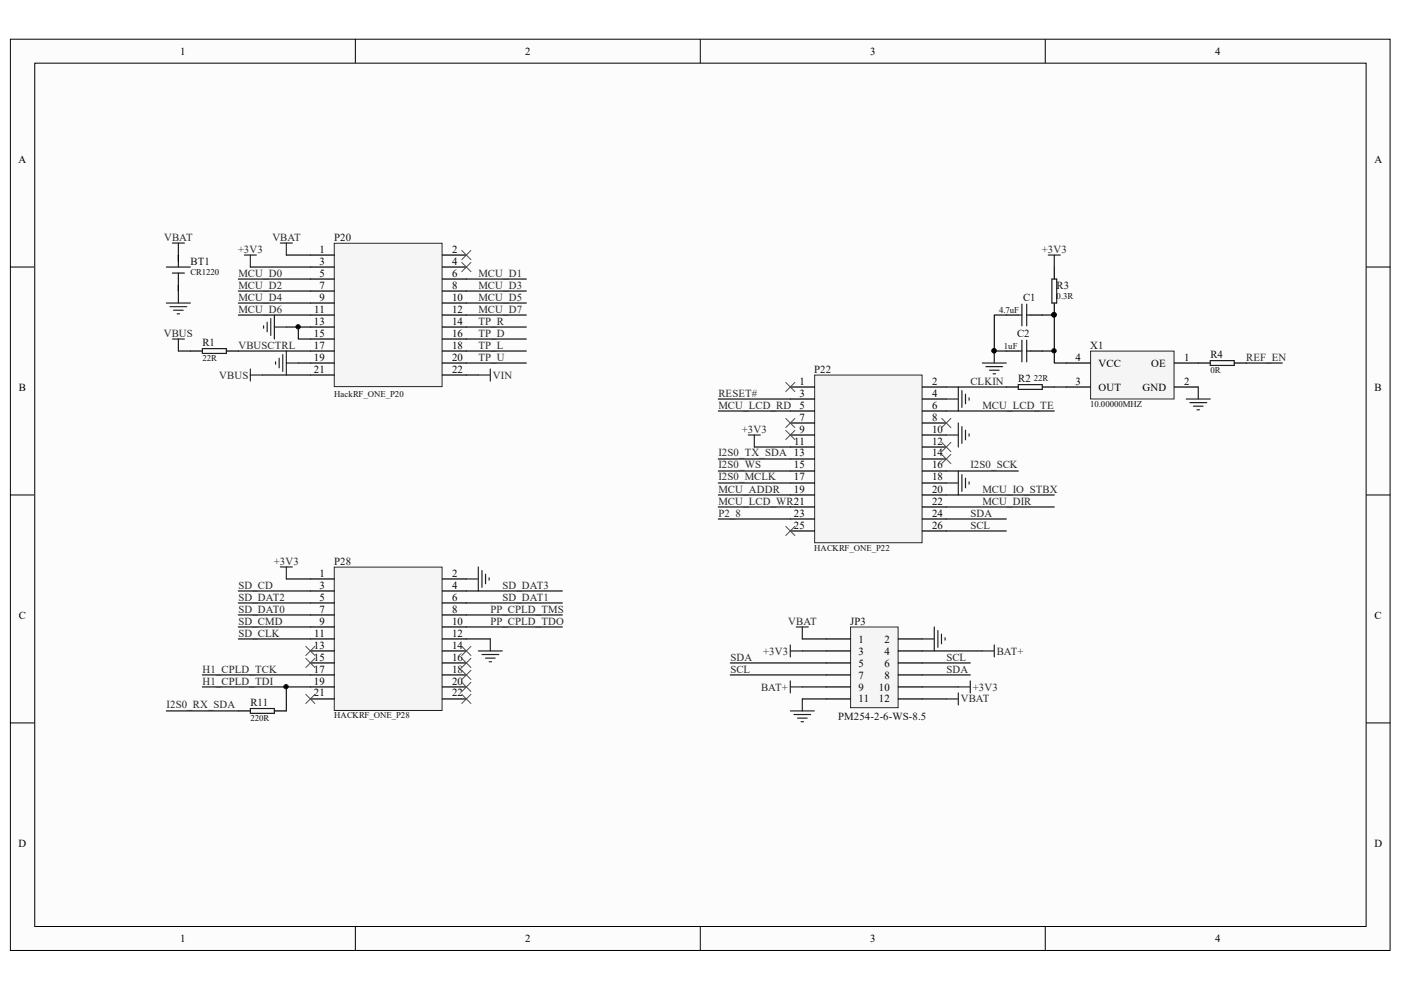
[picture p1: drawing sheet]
<svg xmlns="http://www.w3.org/2000/svg" width="297mm" height="210mm" viewBox="0 0 297 210" stroke-linecap="round" stroke-linejoin="round" font-family="sans-serif">
<path d="M2.3 8.4h292.4v193.1h-292.4z" fill="#fcfcfc"/>
<path d="M2.2 8.3h292.5v193.2h-292.5z" fill="none" stroke="#000" stroke-width=".21"/>
<path d="M7.5 13.5h282.1v182.9h-282.1z" fill="#fcfcfc"/>
<g fill="none" stroke="#000" stroke-width=".21">
<path d="M7.4 13.4h282.2v183h-282.2zM75.3 8.3v5.1M148.5 8.3v5.1M221.6 8.3v5.1M2.2 56.6h5.1M289.7 56.6h5.1M2.2 104.9h5.1M289.7 104.9h5.1M2.2 153.3h5.1M289.7 153.3h5.1M75.3 196.5v5.1M148.5 196.5v5.1"/>
<path d="M221.6 196.5v5.1"/>
</g>
<path d="M71 51.7h22.7v30.3h-22.7z" fill="#f5f5f5"/>
<path d="M70.9 51.6h22.8v30.4h-22.8z" fill="none" stroke="#262626" stroke-width=".21"/>
<g fill="none" stroke="#000" stroke-width=".25">
<path d="M65.8 54.1h5.1M65.8 56.6h5.1M65.8 59.2h5.1M93.8 54.1h5.1M93.8 56.6h5.1M93.8 59.2h5.1M65.8 61.7h5.1M65.8 64.2h5.1M65.8 66.8h5.1M65.8 69.3h5.1M65.8 71.9h5.1M65.8 74.4h5.1"/>
<path d="M65.8 77h5.1M65.8 79.5h5.1M93.8 61.7h5.1M93.8 64.2h5.1M93.8 66.8h5.1M93.8 69.3h5.1M93.8 71.9h5.1M93.8 74.4h5.1M93.8 77h5.1M93.8 79.5h5.1"/>
</g>
<path d="M172.8 79.6h22.7v35.5h-22.7z" fill="#f5f5f5"/>
<path d="M172.7 79.5h22.8v35.6h-22.8z" fill="none" stroke="#262626" stroke-width=".21"/>
<g fill="none" stroke="#000" stroke-width=".25">
<path d="M167.6 82.1h5.1M167.6 84.6h5.1M167.6 87.1h5.1M167.6 89.7h5.1M167.6 92.2h5.1M167.6 94.8h5.1M167.6 97.3h5.1M167.6 99.9h5.1M195.5 82.1h5.1M195.5 84.6h5.1M195.5 87.1h5.1M195.5 89.7h5.1"/>
<path d="M195.5 92.2h5.1M195.5 94.8h5.1M195.5 97.3h5.1M195.5 99.9h5.1M167.6 102.4h5.1M167.6 104.9h5.1M167.6 107.5h5.1M167.6 110h5.1M167.6 112.6h5.1M195.5 102.4h5.1M195.5 104.9h5.1M195.5 107.5h5.1"/>
<path d="M195.5 110h5.1M195.5 112.6h5.1"/>
</g>
<path d="M71 120.3h22.7v30.3h-22.7z" fill="#f5f5f5"/>
<path d="M70.9 120.2h22.8v30.4h-22.8z" fill="none" stroke="#262626" stroke-width=".21"/>
<g fill="none" stroke="#000" stroke-width=".25">
<path d="M213.4 82.1h2.5M221 82.1h2.5M65.8 122.8h5.1M65.8 125.3h5.1M65.8 127.8h5.1M65.8 130.4h5.1M65.8 132.9h5.1M65.8 135.5h5.1M65.8 138h5.1M93.8 122.8h5.1M93.8 125.3h5.1M93.8 127.8h5.1"/>
<path d="M93.8 130.4h5.1M93.8 132.9h5.1M93.8 135.5h5.1M93.8 138h5.1M65.8 140.6h5.1M65.8 143.1h5.1M65.8 145.6h5.1M65.8 148.2h5.1M93.8 140.6h5.1M93.8 143.1h5.1M93.8 145.6h5.1M93.8 148.2h5.1"/>
</g>
<g fill="none" stroke="#0e0e0e" stroke-width=".25">
<path d="M50.5 59.2h15.3M53.1 56.6h12.7M60.7 54.1h5.1M98.9 59.2h12.7M50.5 61.7h15.3M50.5 64.2h15.3M50.5 66.8h15.3M50.5 74.4h15.3M55.6 79.5h10.2M60.7 69.3h5.1M63.3 69.3v2.6h2.5M63.3 77h2.5"/>
<path d="M98.9 61.7h12.7M98.9 64.2h12.7M98.9 66.8h12.7M98.9 74.4h12.7M98.9 69.3h12.7M98.9 79.5h2.5M98.9 77h12.7M98.9 71.9h12.7M152.3 84.6h15.3M152.3 87.1h15.3M152.3 97.3h15.3M152.3 99.9h15.3"/>
<path d="M159.9 94.8h7.7M200.6 87.1h22.9M200.6 99.9h15.3M200.6 82.1h12.8M152.3 102.4h15.3M152.3 104.9h15.3M152.3 107.5h15.3M152.3 110h15.3M200.6 104.9h22.9M200.6 107.5h22.9M200.6 110h12.8M200.6 112.6h12.8"/>
<path d="M50.5 125.3h15.3M50.5 127.8h15.3M50.5 130.4h15.3M50.5 132.9h15.3M50.5 135.5h15.3M60.7 122.8h5.1M98.9 125.3h20.3M98.9 127.8h20.3M98.9 130.4h20.3M98.9 132.9h20.3M98.9 135.5h5.1M42.9 143.1h22.9"/>
<path d="M42.9 145.6h22.9"/>
</g>
<g fill="none" stroke="#262626" stroke-width=".25">
<path d="M51.8 54.1h2.5M53.1 54.1v2.5M59.4 51.5h2.6M60.7 51.5v2.6M53.1 79.5h2.5M53.1 78.2v2.6M55.9 69.1v.5M56.6 68.3v2.1M57.4 67.6v3.5M58.2 66.8v5.1M58.2 69.3h2.5M58.4 76.7v.5"/>
<path d="M59.2 75.9v2.1M59.9 75.2v3.5M60.7 74.4v5.1M60.7 77h2.6M101.4 79.5h2.6M104 78.2v2.6M158.7 92.2h2.5M159.9 92.2v2.6M200.6 92.2h2.6M200.6 84.6h2.6M203.2 82.1v5M203.2 89.7v5.1"/>
<path d="M203.2 99.9v5M203.9 82.8v3.6M203.9 90.4v3.6M204.7 83.6v2M204.7 91.2v2M205.5 84.3v.6M205.5 92v.5M200.6 102.4h2.6M203.9 100.6v3.6M204.7 101.4v2M205.5 102.1v.6M59.4 120.2h2.6"/>
<path d="M60.7 120.2v2.6M98.9 122.8h2.5M101.4 138h5.1M101.4 120.2v5.1M102.2 138.8h3.5M102.2 121v3.5M102.9 139.5h2.1M102.9 121.7v2.1M103.7 122.5v.5M104 135.5v2.5M103.7 140.3h.5"/>
</g>
<circle cx="63.2" cy="69.3" r=".46" fill="#0e0e0e" stroke="#0e0e0e" stroke-width=".21"/>
<g fill="none" stroke="#4c4c4c" stroke-width=".21">
<path d="M97.9 53.1l2 2M97.9 55.6l2 2M99.9 53.1l-2 2M99.9 55.6l-2 2M166.5 81l2.1 2.1M166.5 88.7l2.1 2M166.5 91.2l2.1 2M168.6 81l-2.1 2.1M168.6 88.7l-2.1 2M168.6 91.2l-2.1 2M199.6 88.7l2 2M199.6 93.8l2 2"/>
<path d="M199.6 96.3l2 2M201.6 88.7l-2 2M201.6 93.8l-2 2M201.6 96.3l-2 2M166.5 111.6l2.1 2M168.6 111.6l-2.1 2M64.8 139.5l2 2.1M64.8 137l2 2M66.8 139.5l-2 2.1M66.8 137l-2 2M97.9 137l2 2M97.9 139.5l2 2.1"/>
<path d="M99.9 137l-2 2M99.9 139.5l-2 2.1M64.8 147.2l2 2M66.8 147.2l-2 2M97.9 142.1l2 2M97.9 144.6l2 2.1M97.9 147.2l2 2M99.9 142.1l-2 2M99.9 144.6l-2 2.1M99.9 147.2l-2 2"/>
</g>
<path d="M215.9 81.5h5.1v1.1h-5.1z" fill="none" stroke="#1c1c1c" stroke-width=".25"/>
<path d="M231.3 74.5h17.6v10.1h-17.6z" fill="#f5f5f5"/>
<path d="M231.2 74.4h17.7v10.2h-17.7z" fill="none" stroke="#262626" stroke-width=".21"/>
<g fill="none" stroke="#000" stroke-width=".25">
<path d="M37.8 54.1v1.2M223.5 56.6v2.6M37.8 60.4v1.3M40.4 74.4h2.5M48 74.4h2.5M213.4 66.8h2.5M213.4 74.4h2.5M218.4 66.8h2.6M218.4 74.4h2.6M223.5 64.2v2.6M226.1 77h5.1M249 77h7.6"/>
<path d="M261.7 77h2.5M226.1 82.1h5.1M249 82.1h5.1M50.5 150.7h2.6M58.2 150.7h2.5"/>
</g>
<path d="M37.8 74.4h2.6M213.4 66.8h-2.6v7.6h2.6M221 74.4h2.5M221 66.8h2.5v10.2h2.6M264.2 77h7.7M223.5 82.1h2.6M35.3 150.7h15.2M60.7 145.6v5.1" fill="none" stroke="#0e0e0e" stroke-width=".25"/>
<g fill="none" stroke="#262626" stroke-width=".25">
<path d="M36.5 51.5h2.6M37.8 51.5v2.6M222.3 54.1h2.5M223.5 54.1v2.5M35.3 64.2h5.1M36 65h3.6M36.5 71.9h2.6M36.8 65.8h2M37.6 66.5h.5M37.8 61.7v2.5M37.8 71.9v2.5M208.3 77h5.1"/>
<path d="M209 77.7h3.6M209.8 78.5h2M210.6 79.3h.5M210.8 74.4v2.6M251.5 84.6h5.1M252.3 85.4h3.5M253 86.1h2.1M253.8 86.9h.5M254.1 82.1v2.5"/>
</g>
<g fill="#0e0e0e" stroke="#0e0e0e" stroke-width=".21">
<circle cx="223.5" cy="66.7" r=".46"/>
<circle cx="223.5" cy="74.4" r=".46"/>
<circle cx="210.8" cy="74.4" r=".46"/>
<circle cx="60.7" cy="145.6" r=".47"/>
</g>
<g fill="none" stroke="#1c1c1c" stroke-width=".25">
<path d="M35.3 56.6h5.1M36.5 57.9h2.6M37.8 54.1v2.5M37.8 57.9v3.8M223 59.2v5M223 59.2h1v5h-1M42.9 73.9h5.1v1h-5.1zM215.9 66.8h.8M215.9 74.4h.8M216.7 64.5v4.6M216.7 72.1v4.6M217.7 64.5v4.6"/>
<path d="M217.7 72.1v4.6M217.7 66.8h.7M217.7 74.4h.7M256.6 76.5h5.1v1h-5.1zM53.1 150.2h5.1v1h-5.1z"/>
</g>
<path d="M180.4 133h10v17h-10z" fill="#f5f5f5"/>
<path d="M180.3 132.9h10.1v17.1h-10.1z" fill="none" stroke="#262626" stroke-width=".21"/>
<path d="M175.2 135.5h5.1M175.2 138h5.1M190.5 135.5h5M190.5 138h5M175.2 140.6h5.1M175.2 143.1h5.1M175.2 145.6h5.1M175.2 148.2h5.1M190.5 140.6h5M190.5 143.1h5M190.5 145.6h5M190.5 148.2h5" fill="none" stroke="#000" stroke-width=".25"/>
<g fill="none" stroke="#262626" stroke-width=".25">
<path d="M167.6 136.7v2.6M167.6 138h2.5M168.8 132.9h2.6M170.1 132.9v2.6M195.5 135.5h2.6M198.1 132.9v5.1M198.9 133.7v3.6M199.6 134.5v2M200.4 135.2v.5M208.3 138h2.5M210.8 136.7v2.6M167.6 144.4v2.5"/>
<path d="M167.6 150.7h5.1M167.6 145.6h2.5M168.3 151.5h3.6M169.1 152.3h2M169.9 153h.5M170.1 148.2v2.5M200.6 148.2h2.6M203.2 145.6h2.5M203.2 146.9v2.6M205.7 144.4v2.5"/>
</g>
<path d="M170.1 135.5h5.1M170.1 138h5.1M195.5 138h12.8M154.8 140.6h20.4M154.8 143.1h20.4M170.1 145.6h5.1M170.1 148.2h5.1M195.5 140.6h10.2M195.5 143.1h10.2M195.5 145.6h7.7M195.5 148.2h5.1" fill="none" stroke="#0e0e0e" stroke-width=".25"/>
<g font-size="2.3">
<text x="38.2" y="11.6">1</text>
<text x="111.3" y="11.6">2</text>
<text x="184.5" y="11.6">3</text>
<text x="257.6" y="11.6">4</text>
<text x="3.9" y="34.5">A</text>
<text x="291.4" y="34.5">A</text>
<text x="67.7" y="53.6">1</text>
<text x="95.8" y="53.6">2</text>
<text x="67.7" y="56.1">3</text>
<text x="67.7" y="58.7">5</text>
<text x="95.8" y="58.7">6</text>
<text x="95.8" y="56.1">4</text>
<text x="67.7" y="61.2">7</text>
<text x="67.7" y="63.8">9</text>
<text x="95.8" y="63.8">10</text>
<text x="95.8" y="61.2">8</text>
<text x="66.5" y="68.8">13</text>
<text x="66.5" y="71.4">15</text>
<text x="66.6" y="66.3">11</text>
<text x="95.8" y="71.4">16</text>
<text x="95.8" y="68.8">14</text>
<text x="95.8" y="66.3">12</text>
<text x="66.5" y="73.9">17</text>
<text x="66.5" y="76.5">19</text>
<text x="95.8" y="76.5">20</text>
<text x="95.8" y="73.9">18</text>
<text x="228" y="76.5">4</text>
<text x="232.9" y="77.7">VCC</text>
<text x="244.1" y="77.7">OE</text>
<text x="251" y="76.5">1</text>
<text x="4" y="82.8">B</text>
<text x="66.5" y="79">21</text>
<text x="95.8" y="79">22</text>
<text x="169.5" y="81.5">1</text>
<text x="197.6" y="81.5">2</text>
<text x="228" y="81.5">3</text>
<text x="232.9" y="82.8">OUT</text>
<text x="242.2" y="82.8">GND</text>
<text x="251" y="81.5">2</text>
<text x="291.4" y="82.8">B</text>
<text x="169.5" y="84.1">3</text>
<text x="169.5" y="86.6">5</text>
<text x="169.5" y="89.2">7</text>
<text x="197.6" y="89.2">8</text>
<text x="197.6" y="86.6">6</text>
<text x="197.6" y="84.1">4</text>
<text x="168.4" y="94.2">11</text>
<text x="169.5" y="91.7">9</text>
<text x="197.6" y="94.2">12</text>
<text x="197.6" y="91.7">10</text>
<text x="168.3" y="99.3">15</text>
<text x="168.3" y="101.9">17</text>
<text x="197.6" y="101.9">18</text>
<text x="197.6" y="99.3">16</text>
<text x="197.6" y="96.8">14</text>
<text x="168.3" y="104.5">19</text>
<text x="197.6" y="104.5">20</text>
<text x="197.6" y="107">22</text>
<text x="168.3" y="109.6">23</text>
<text x="168.3" y="112.1">25</text>
<text x="197.6" y="109.6">24</text>
<text x="197.6" y="112.1">26</text>
<text x="67.7" y="122.3">1</text>
<text x="67.7" y="124.8">3</text>
<text x="95.8" y="124.8">4</text>
<text x="95.8" y="122.3">2</text>
<text x="4" y="131.2">C</text>
<text x="67.7" y="127.4">5</text>
<text x="67.7" y="129.9">7</text>
<text x="95.8" y="129.9">8</text>
<text x="95.8" y="127.4">6</text>
<text x="291.4" y="131.2">C</text>
<text x="66.5" y="137.5">13</text>
<text x="66.6" y="135">11</text>
<text x="67.7" y="132.4">9</text>
<text x="95.8" y="137.5">14</text>
<text x="95.8" y="135">12</text>
<text x="95.8" y="132.4">10</text>
<text x="182" y="136.2">1</text>
<text x="187.5" y="136.2">2</text>
<text x="66.5" y="140.1">15</text>
<text x="66.5" y="142.6">17</text>
<text x="95.8" y="142.6">18</text>
<text x="95.8" y="140.1">16</text>
<text x="182" y="138.8">3</text>
<text x="182" y="141.3">5</text>
<text x="182" y="143.9">7</text>
<text x="187.5" y="138.8">4</text>
<text x="187.5" y="141.3">6</text>
<text x="187.5" y="143.9">8</text>
<text x="66.5" y="145.1">19</text>
<text x="66.5" y="147.7">21</text>
<text x="95.8" y="145.1">20</text>
<text x="95.8" y="147.7">22</text>
<text x="182" y="146.4">9</text>
<text x="182" y="148.9">11</text>
<text x="186.4" y="146.4">10</text>
<text x="186.4" y="148.9">12</text>
<text x="3.9" y="179.5">D</text>
<text x="291.4" y="179.5">D</text>
<text x="38.2" y="199.8">1</text>
<text x="111.3" y="199.8">2</text>
<text x="184.5" y="199.8">3</text>
<text x="257.6" y="199.8">4</text>
</g>
<g font-size="2.3" fill="#262626">
<text x="34.8" y="51.1">VBAT</text>
<text x="50.5" y="53.6">+3V3</text>
<text x="57.7" y="51.1">VBAT</text>
<text x="220.9" y="53.6">+3V3</text>
<text x="50.5" y="58.7">MCU_D0</text>
<text x="101.4" y="58.7">MCU_D1</text>
<text x="50.5" y="61.2">MCU_D2</text>
<text x="50.5" y="63.8">MCU_D4</text>
<text x="101.4" y="61.2">MCU_D3</text>
<text x="101.4" y="63.8">MCU_D5</text>
<text x="34.7" y="71.4">VBUS</text>
<text x="50.5" y="66.3">MCU_D6</text>
<text x="101.4" y="66.3">MCU_D7</text>
<text x="101.4" y="68.8">TP_R</text>
<text x="101.4" y="71.4">TP_D</text>
<text x="50.5" y="73.9">VBUSCTRL</text>
<text x="101.4" y="73.9">TP_L</text>
<text x="101.4" y="76.5">TP_U</text>
<text x="264.2" y="76.5">REF_EN</text>
<text x="46.5" y="80.3">VBUS</text>
<text x="104.5" y="80.3">VIN</text>
<text x="205.7" y="81.5">CLKIN</text>
<text x="152.3" y="84.1">RESET#</text>
<text x="152.3" y="86.6">MCU_LCD_RD</text>
<text x="208.3" y="86.6">MCU_LCD_TE</text>
<text x="157.3" y="91.7">+3V3</text>
<text x="152.3" y="96.8">I2S0_TX_SDA 13</text>
<text x="152.3" y="99.3">I2S0_WS</text>
<text x="152.3" y="101.9">I2S0_MCLK</text>
<text x="205.7" y="99.3">I2S0_SCK</text>
<text x="152.3" y="104.5">MCU_ADDR</text>
<text x="152.3" y="107">MCU_LCD_WR21</text>
<text x="208.3" y="104.5">MCU_IO_STBX</text>
<text x="208.3" y="107">MCU_DIR</text>
<text x="152.3" y="109.6">P2_8</text>
<text x="205.7" y="109.6">SDA</text>
<text x="205.7" y="112.1">SCL</text>
<text x="58.1" y="119.7">+3V3</text>
<text x="50.5" y="124.8">SD_CD</text>
<text x="106.5" y="124.8">SD_DAT3</text>
<text x="50.5" y="127.4">SD_DAT2</text>
<text x="50.5" y="129.9">SD_DAT0</text>
<text x="104" y="129.9">PP_CPLD_TMS</text>
<text x="106.5" y="127.4">SD_DAT1</text>
<text x="50.5" y="132.4">SD_CMD</text>
<text x="50.5" y="135">SD_CLK</text>
<text x="104" y="132.4">PP_CPLD_TDO</text>
<text x="167.1" y="132.4">VBAT</text>
<text x="42.9" y="142.6">H1_CPLD_TCK</text>
<text x="154.9" y="140.1">SDA</text>
<text x="154.9" y="142.6">SCL</text>
<text x="161.8" y="138.8">+3V3</text>
<text x="200.7" y="142.6">SDA</text>
<text x="200.7" y="140.1">SCL</text>
<text x="211.3" y="138.8">BAT+</text>
<text x="42.9" y="145.1">H1_CPLD_TDI</text>
<text x="161.4" y="146.4">BAT+</text>
<text x="203.7" y="148.9">VBAT</text>
<text x="206.2" y="146.4">+3V3</text>
<text x="35.3" y="150.2">I2S0_RX_SDA</text>
</g>
<g font-size="2.3" fill="#0e0e0e">
<text x="70.9" y="51.1">P20</text>
<text x="40.4" y="56.1">BT1</text>
<text x="216.9" y="63.8">C1</text>
<text x="224" y="61.2">R3</text>
<text x="215.6" y="71.4">C2</text>
<text x="42.9" y="73.4">R1</text>
<text x="231.1" y="73.9">X1</text>
<text x="256.6" y="76">R4</text>
<text x="172.6" y="79">P22</text>
<text x="215.9" y="81">R2</text>
<text x="70.9" y="119.7">P28</text>
<text x="180.3" y="132.4">JP3</text>
<text x="53.1" y="149.7">R11</text>
<text x="177.7" y="152.8">PM254-2-6-WS-8.5</text>
</g>
<g font-size="1.9" fill="#0e0e0e">
<text x="40.4" y="58.3">CR1220</text>
<text x="224" y="63.3">0.3R</text>
<text x="211.8" y="66.4">4.7uF</text>
<text x="42.9" y="76.6">22R</text>
<text x="212.9" y="74">1uF</text>
<text x="219.2" y="80.9">22R</text>
<text x="256.6" y="79.1">0R</text>
<text x="70.9" y="84.2">HackRF_ONE_P20</text>
<text x="231.1" y="86.2">10.00000MHZ</text>
<text x="172.6" y="116.8">HACKRF_ONE_P22</text>
<text x="53.1" y="152.8">220R</text>
<text x="70.9" y="152.3">HACKRF_ONE_P28</text>
</g>
</svg>
